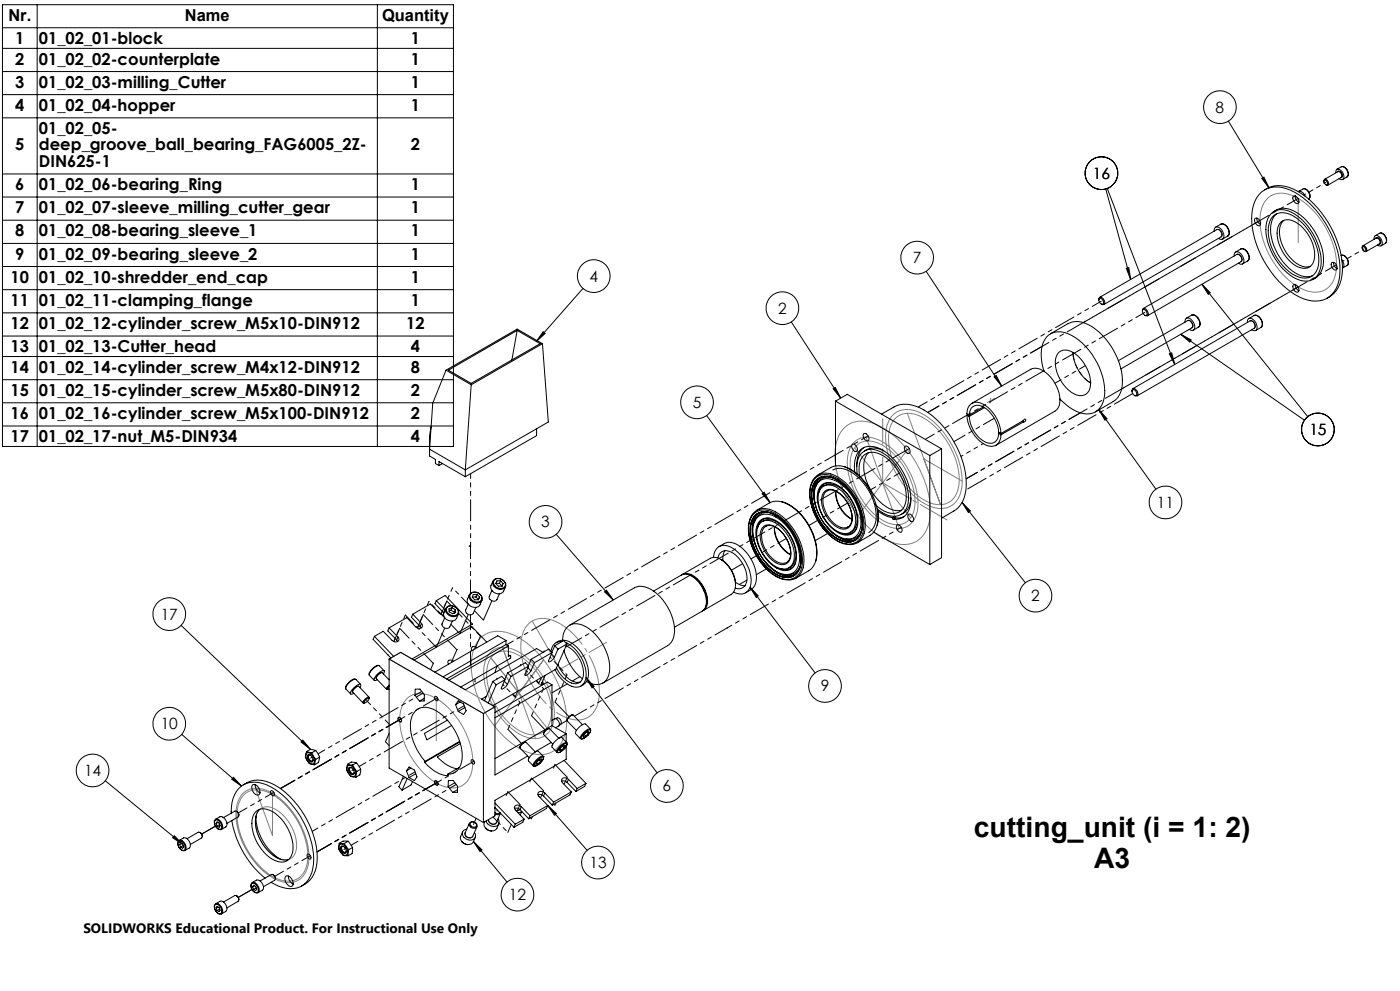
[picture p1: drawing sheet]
<svg xmlns="http://www.w3.org/2000/svg" width="420mm" height="297mm" viewBox="0 0 420 297" stroke-linecap="round" stroke-linejoin="round" font-family="sans-serif">
<g fill="none" stroke="#808080" stroke-width=".3">
<path d="M380.3 59.4a7.3 7.3 0 0 1 8.6-.2 24.9 24.9 0 0 1 12 21.5 6.7 6.7 0 0 1-5.7 6.9 14.3 14.3 0 0 1-10.8-6 24.1 24.1 0 0 1-6.3-17.5l.8-2.7zM389.5 59.5v13.2M297.1 119.4v1.4M298.3 119.4l-2.1 1.2M253.2 128.3a8.5 8.5 0 0 1 9.8-1 30 30 0 0 1 14.4 16.8 19 19 0 0 1 .3 15.3 7.9 7.9 0 0 1-10.5 3 29.1 29.1 0 0 1-14.9-16.8 19.4 19.4 0 0 1-.5-15.4zM256.4 132.4a6.8 6.8 0 0 1 8-.2 22.9 22.9 0 0 1 10.9 20.3 6 6 0 0 1-6 5.9 15.4 15.4 0 0 1-10.6-7.2 20.9 20.9 0 0 1-4.3-15.1l.8-2.1zM256.4 134.2l16.8 21M256.9 133.6a6.1 6.1 0 0 1 7.6-.3 21 21 0 0 1 9.9 18.4 5.6 5.6 0 0 1-8.6 4.8 20.7 20.7 0 0 1-10.6-19.2l.6-2.1zM259.8 131l10 27.4M267.9 124.3a7.3 7.3 0 0 1 9-.1 24.8 24.8 0 0 1 11.7 21.7 6.5 6.5 0 0 1-6 6.5 14.9 14.9 0 0 1-10.9-6.2 23.7 23.7 0 0 1-5.8-17.6l.8-2.6zM268.6 125.4a6.7 6.7 0 0 1 8.2-.3 22.9 22.9 0 0 1 10.9 19.9 6 6 0 0 1-6.4 6.2 16.8 16.8 0 0 1-11-8.2 19.2 19.2 0 0 1-3.3-14.9l.8-1.6zM272.2 134.8l-14.8 19.8"/>
<path d="M272.2 123.9l10 27.3-5-13.7 11.4 6.7M116.7 197.5l3.5-2 28.3 16.3-3.5 2.1zM144.3 191.1a8.7 8.7 0 0 1 9.9-.7 30.8 30.8 0 0 1 14.8 18.8 17 17 0 0 1-.7 13.7 7.9 7.9 0 0 1-10 2.6 28.6 28.6 0 0 1-14.5-15.5 21.4 21.4 0 0 1-1.5-15.9l1-1.8zM147.1 195.5a6.4 6.4 0 0 1 7.9-.5 22.8 22.8 0 0 1 11.2 20.2 5.9 5.9 0 0 1-7.1 6 17.5 17.5 0 0 1-10.5-8.5 18.3 18.3 0 0 1-2.9-14.8zM147.7 196.7a6.2 6.2 0 0 1 7.9-.3 21.1 21.1 0 0 1 9.8 18.1 5.7 5.7 0 0 1-5 5.7 13.1 13.1 0 0 1-9.9-6 19 19 0 0 1-4.2-14.8l.5-1.4zM150.7 194l10 27.4M159.7 186.1l8.3 14.5M163.1 197.8l-14.8 19.8M121.9 209.6a6.7 6.7 0 0 1 8.3-.6 23.6 23.6 0 0 1 11.5 21 6.1 6.1 0 0 1-6.7 6.1 17.2 17.2 0 0 1-11.1-8.5 19.9 19.9 0 0 1-3.5-15.2l.5-1.4zM130.9 209.3v12.7M155.7 207.7l-8.4-10.5 16.8 21M73 237.7a6.9 6.9 0 0 1 8.1-.4 23.6 23.6 0 0 1 11.5 21.1 6.2 6.2 0 0 1-6 6.1 15.2 15.2 0 0 1-10.6-6.7 21.5 21.5 0 0 1-4.9-16.6l.5-1.5z"/>
<path d="M73.1 238.3a6.5 6.5 0 0 1 8.2-.4 22.8 22.8 0 0 1 11 20.3 5.9 5.9 0 0 1-6.7 5.8 17.5 17.5 0 0 1-10.9-8.5 18.6 18.6 0 0 1-3-14.8l.6-1.3zM76.8 236.7l4.9 13.7v-12.7M77.6 242.8a4.1 4.1 0 0 1 5.6 .1 13 13 0 0 1 5.6 12.2 3.5 3.5 0 0 1-5.4 2.1 12.9 12.9 0 0 1-6.6-12.7z"/>
</g>
<g fill="none" stroke="#000" stroke-width=".3">
<path d="M.7 1.4h135.3v132.4h-135.3zM.7 14.5h135.3M.7 8.3h135.3M11.1 1.4v132.4M113.2 1.4v132.4M.7 21.4h135.3M.7 28.4h135.3M.7 35.3h135.3M368.5 36.3l12.2 20M.7 52.1h135.3M.7 59.1h135.3M331.7 56.6l7.5 27.1"/>
<path d="M332.2 56.5l20.2 52.7M378.4 57.6a8.2 8.2 0 0 1 8.8-.6 28.6 28.6 0 0 1 14.8 24.5 8.4 8.4 0 0 1-5.2 8.5 11.4 11.4 0 0 1-9.6-2.6 29.7 29.7 0 0 1-11.7-21.9 10.5 10.5 0 0 1 2.9-7.9zM378.5 53.5l.7-.4 1.5 3.2zM379.4 56.9a8.7 8.7 0 0 1 9.7 .4 29.1 29.1 0 0 1 13.6 23.8 9 9 0 0 1-4.6 8.3M388.1 58.8a1.41 1.41 0 0 1 1.3 .7 1.41 1.41 0 0 1-.1 1.5 1.56 1.56 0 0 1-1.2-2.2zM388.6 58.7l.2 1.1 .9 .8M388.7 58.8h-.2M389.5 57.4a1.61 1.61 0 0 1 2 1.4M389.6 57.4l1.3-.7a2.01 2.01 0 0 1 1.7 3M391.3 56.5a2.2 2.2 0 0 1 1.5 3l-.2 .2M397.2 54.4l.2-.6a1.15 1.15 0 0 1 1 1.7l-.7-.2M397.2 54.1a.74 .74 0 0 1 .9 .4 .74 .74 0 0 1-.2 .9l-.6-.5z"/>
<path d="M397.4 53.8l4-2.4a1.15 1.15 0 0 1 1 1.8l-4 2.3M400.7 51.8v-.1a.85 .85 0 0 1 .5-1 .85 .85 0 0 1 1.1 .4l.6 .9a1.29 1.29 0 0 1-.3 1.8l-.9-.3M401.1 50.7l1.2-.7a1.98 1.98 0 0 1 1.8 3M401.2 51.5a1.1 1.1 0 0 1 1.3 .2 1.1 1.1 0 0 1 .2 1.3l-.5 .2M402.8 49.9a2.2 2.2 0 0 1 1.5 3l-.2 .1M404.1 53l-1.3 .8M.7 66h135.3M.7 73h135.3M.7 79.9h135.3M364.3 69.3a.98 .98 0 0 1 .5-1.2 .98 .98 0 0 1 1.2 .3l.8 1a1.46 1.46 0 0 1-.3 2.4l-1-.4M366.2 67.2a2.37 2.37 0 0 1 2.6 2.9l-.5 .7M366.3 67.2a2.37 2.37 0 0 1 2.4 2.9l-.4 .7"/>
<path d="M366.3 67.2l-1.6 .9M368.3 70.8l-1.6 .9M368.3 70.8h.1M370.3 76.7a.98 .98 0 0 1 .5-1.2 .98 .98 0 0 1 1.2 .4l.8 .9a1.44 1.44 0 0 1-.4 2.4l-.9-.3M372.2 74.6a2.4 2.4 0 0 1 2.6 2.9l-.5 .7M372.2 74.6a2.38 2.38 0 0 1 2.5 2.9l-.4 .7M372.2 74.6l-1.5 .9M374.3 78.2l-1.6 .9M376.6 65.4a1.41 1.41 0 0 1 1.3 .7 1.41 1.41 0 0 1-.1 1.6 1.56 1.56 0 0 1-1.2-2.3zM377.1 65.4l.2 1 .9 .8M381.3 64.1a5.4 5.4 0 0 1 7 0 17.7 17.7 0 0 1 7.9 15.9 4.6 4.6 0 0 1-6.9 3.7 17.6 17.6 0 0 1-9.5-16.1 5.8 5.8 0 0 1 1.5-3.5zM382 64.8a5.3 5.3 0 0 1 6.8 .4 16.4 16.4 0 0 1 6.7 14.3 4.3 4.3 0 0 1-6.7 3.2 16.2 16.2 0 0 1-8.3-14.6 5.4 5.4 0 0 1 1.5-3.3z"/>
<path d="M382.2 63.4a5.7 5.7 0 0 1 6.8 .3 17.7 17.7 0 0 1 7.9 15.9 5.2 5.2 0 0 1-3 4.1M383 64.1a6.9 6.9 0 0 0-1.6 7 15.8 15.8 0 0 0 9.1 11.6 4.9 4.9 0 0 0 3.3-.1M384.1 66.7a3.7 3.7 0 0 1 5.1 .2 11.5 11.5 0 0 1 5 11.3 3.2 3.2 0 0 1-5 1.7 11.9 11.9 0 0 1-5.8-11.8zM385.1 66a6.1 6.1 0 0 0-.7 6.6 10.8 10.8 0 0 0 7.1 7.4l1.6-.2M389.7 60.5l-.1 .1M399.6 78.7a1.41 1.41 0 0 1 1.3 .7 1.41 1.41 0 0 1-.1 1.5 1.56 1.56 0 0 1-1.2-2.2zM400.1 78.6l.2 1.1 .8 .8M400.2 78.7h-.1M402.3 76.5h.1M402.3 76.5a2.01 2.01 0 0 1 1.8 3.1M402.6 77.9l.3 .6a1.35 1.35 0 0 1-.2 1.9M402.8 76.4a2.2 2.2 0 0 1 1.5 3l-.2 .1"/>
<path d="M404.1 79.6l-1.3 .7M408.7 74.3v-.5a1 1 0 0 1 1.2 .4 1 1 0 0 1 0 1.2l-.7-.2M408.8 73.9a.78 .78 0 0 1 .8 .5 .78 .78 0 0 1-.2 .9l-.6-.5zM408.9 73.7l4-2.4a1.15 1.15 0 0 1 1 1.8l-4 2.3M412.2 71.7v-.1a.85 .85 0 0 1 .5-1 .85 .85 0 0 1 1.1 .4 2.09 2.09 0 0 1 .6 2.6l-.3 .2-.9-.4M412.6 70.6l1.2-.7a2.01 2.01 0 0 1 1.8 3.1l-1.3 .7M412.7 71.4a.9 .9 0 0 1 1 0 .9 .9 0 0 1 .5 .8v.7l-.5 .3M414.3 69.8a2.08 2.08 0 0 1 1.3 3.1M.7 86.8h135.3M.7 93.8h135.3M155.2 99l-1.6 8.9M162.9 99.4l.6 .5-2.6 2.4z"/>
<path d="M174.9 86.4l-14 15.9M237.4 96.5l14.8 22.8M277.8 81.3l22.7 34.4M329.6 89.9a.64 .64 0 0 1 .6-.9l.7 .4a1.05 1.05 0 0 1 .6 1 1.05 1.05 0 0 1-.6 .9l-.5-.2M329.8 89.4a1.15 1.15 0 0 1 1.1 1.8 1.15 1.15 0 0 1-1.1-1.8zM329.9 89.1l35.2-20.3a1.46 1.46 0 0 1 1.3 2.2l-35.2 20.3M337.9 80.4l.7-.2 .6 3.5zM342.7 93.2a.63 .63 0 0 1 .6-.8l.6 .4a1.02 1.02 0 0 1 .6 .9 1.02 1.02 0 0 1-.6 1l-.5-.2M342.9 92.8a1.05 1.05 0 0 1 1 .6 1.05 1.05 0 0 1-.2 1.2l-.6-.3-.3-.7zM343 92.5l28.1-16.3a1.46 1.46 0 0 1 1.2 2.2l-28.1 16.2M355.5 96.6a1 1 0 0 1 .5-1.3 1 1 0 0 1 1.3 .4l.7 .9a1.49 1.49 0 0 1-.3 2.5l-.9-.4M357.5 94.5a2.41 2.41 0 0 1 2.5 2.9l-.5 .6"/>
<path d="M357.5 94.5a2.38 2.38 0 0 1 2.5 2.8l-.4 .7M357.5 94.5l-1.6 .9M359.6 98l-1.6 1M359.6 98l-.1 .1M360.6 85.2l31.7 39.7M360.6 85.2l2.5 2.5-.6 .5zM374.2 96.7a.98 .98 0 0 1 .5-1.3 .98 .98 0 0 1 1.3 .4 2.53 2.53 0 0 1 .8 3.2l-.8 .1-.5-.3M376.2 94.6a2.37 2.37 0 0 1 2.5 2.9l-.4 .6M376.2 94.6a2.34 2.34 0 0 1 2.5 2.8l-.4 .7M376.2 94.6l-1.5 .9M378.3 98.1l-1.6 1M388.1 85.3a1.41 1.41 0 0 1 1.3 .7 1.41 1.41 0 0 1-.1 1.6 1.54 1.54 0 0 1-1.2-2.3z"/>
<path d="M388.6 85.3l.2 1 .9 .8M401.2 80.4l-.2 .1M.7 100.7h135.3M.7 106.9h135.3M.7 113.8h135.3M133.8 110.9l7.6 4.4M133.8 110.9l-4 9.9-.9 13.8 10.7 6.2M134.5 110.9l20.7-11.9 6.8 4-20.6 11.9zM141.4 115.3l-1.8 25.5M162.7 103l-21.3 12.3M162.7 103l1.8 23.5-24.9 14.3M162.7 103l-7.5-4.4-21.4 12.3"/>
<path d="M249.9 116.5l.7-.4 1.6 3.2zM298.2 113l.7-.5 1.6 3.2zM313.2 111.2a11.6 11.6 0 0 1 .3-9.5 5.3 5.3 0 0 1 6.8-1.7 20.4 20.4 0 0 1 11.1 18.2 5.5 5.5 0 0 1-5.4 5.9 12.6 12.6 0 0 1-8-4.5M315.1 100l5.3-3a7 7 0 0 1 7.4 1 20.9 20.9 0 0 1 8.9 17.2 6.3 6.3 0 0 1-2.8 5.2l-5.3 3M317.7 105.5a3.9 3.9 0 0 1 5.1 .7 11.2 11.2 0 0 1 4.2 10.2 3 3 0 0 1-4.8 1.6 11.2 11.2 0 0 1-5.5-10.5l.6-1.4zM321.9 105.6a11.7 11.7 0 0 0 5.3 9.2M335.5 108.1l20.8-12a1.46 1.46 0 0 1 1.3 2.1l-21.3 12.4M339.6 117.3a.64 .64 0 0 1 .5-.9l.4 .2a1.5 1.5 0 0 1 .6 2l-.8-.1M339.7 117a.99 .99 0 0 1 1.2 .3 .99 .99 0 0 1-.1 1.2l-.8-.2-.3-.7zM339.9 116.5l35.1-20.3a1.46 1.46 0 0 1 1.3 2.2l-35.2 20.2M350.8 106l.7-.2 .9 3.4zM354.2 100.2l37.1 25.7"/>
<path d="M354.2 100.2l3.2 1.7-.5 .6zM.7 120.7h135.3M.7 127.7h135.3M129.3 127.8l-.4 2.8v6.1l1.7 1v1.2l1.1 .6M131.7 139.5v-1.2l7.9 4.6M132.8 138.9l-1.1 .6M161 128.5v2.1l-21.4 12.3M212 124.5l19 26.1M250.6 120.2v19.4M250.6 120.2l28.3 16.3M250.6 120.2l3.6-2 28.3 16.3M253.2 139.8a15.4 15.4 0 0 1 8.3 7.8"/>
<path d="M255.8 133.1a1.46 1.46 0 0 1 1.2 2.2 1.46 1.46 0 0 1-1.2-2.2zM259.2 134.1a6.3 6.3 0 0 0-2.2 5.7M259.2 129.9a1.46 1.46 0 0 1 1.3 2.2 1.46 1.46 0 0 1-1.3-2.2zM260.5 135.7a6.9 6.9 0 0 0-1.1 6.7 15 15 0 0 0 8.2 10.3l1.8 .4 1.1-.2M264.5 124.1a11.8 11.8 0 0 1 6.6-3 14.1 14.1 0 0 1 9.8 4.6 27.4 27.4 0 0 1 8.9 21 8.1 8.1 0 0 1-3.6 6.4l-3.7 2.2M265.1 135.1a5.3 5.3 0 0 0-5.8 .1M271.5 133.7a1.46 1.46 0 0 1 1.3 2.2 1.46 1.46 0 0 1-1.3-2.2zM278.9 136.5v32.7M282.5 134.5l-3.6 2M282.5 134.5v32.6l-3.6 2.1M290.1 124.4a11 11 0 0 0 6.3 9.2 2.95 2.95 0 0 0 3.9-3.3M290.1 124.4l.7 .4"/>
<path d="M290.4 124.2l-.3 .2M290.8 124.4l-.7-.4a3 3 0 0 1 1.3-3 3 3 0 0 1 3.3 0 11 11 0 0 1 5.6 8.9M290.8 124.4a2.67 2.67 0 0 1 1.3-2.7 2.67 2.67 0 0 1 3.1 .4 9.8 9.8 0 0 1 4.4 7.4l.7 .4M290.8 124.8a9 9 0 0 0 5.9 8 2.49 2.49 0 0 0 2.9-2.9M291.5 120.9l17.7-10.2a5.3 5.3 0 0 1 6 2.3 9 9 0 0 1 2.2 9.3l-.9 .9-17.7 10.3M295 122l-4.2 2.4M295.3 122.2l-4.5 2.6M299.6 129.9l.7 .4M299.9 129.7l-.3 .2M306.7 126.2l.4 .2M307.1 126.4a.44 .44 0 0 0 .5-.2 .44 .44 0 0 0-.2-.6l-7.1 4.3M307.1 126.4l-6.8 3.9"/>
<path d="M329.7 122.8l17.1 23.8M329.7 122.8l2.4 2.7-.6 .4zM139.6 140.8v2.1M224.8 156.2a16.8 16.8 0 0 0 4.3 13.5 11.8 11.8 0 0 0 5.8 3.9M224.9 156.1a4.5 4.5 0 0 1 6.8-3.2 17.6 17.6 0 0 1 9.4 16.2 4.6 4.6 0 0 1-6 4.5M225.8 154.3a4.8 4.8 0 0 1 6.7-.5 17.3 17.3 0 0 1 8.2 15.6 4.6 4.6 0 0 1-6.4 4 16.7 16.7 0 0 1-9.6-16.3l.4-1.5zM226.6 154.4a5.4 5.4 0 0 1 6.9 .5 16.3 16.3 0 0 1 6.7 14.4 4.2 4.2 0 0 1-5.9 3.5 16 16 0 0 1-9.2-15.1 5.8 5.8 0 0 1 1.5-3.3zM226.6 154.4a5.5 5.5 0 0 1 6.9 .5 16.5 16.5 0 0 1 6.7 14.4 4.4 4.4 0 0 1-6.8 3.1 16.4 16.4 0 0 1-8.3-14.7 5.5 5.5 0 0 1 1.5-3.3zM226.7 154.4a5.3 5.3 0 0 1 6.8 .6 16.4 16.4 0 0 1 6.6 14.3 4.3 4.3 0 0 1-6.7 3 16.2 16.2 0 0 1-8.2-14.6 5 5 0 0 1 1.5-3.3zM227 153l3.8-2.3a7.1 7.1 0 0 1 7.7 1.9 17.9 17.9 0 0 1 6.4 14.3l-.2 1.4a5 5 0 0 1-2.1 2.8l-3.8 2.2M227.1 155.1a4.9 4.9 0 0 1 6.5 .4 15.3 15.3 0 0 1 6.2 12.8 4 4 0 0 1-6.3 3.3 14.9 14.9 0 0 1-7.5-14.1l.6-1.7zM227.6 153.8a6.6 6.6 0 0 0-1.8 7 16.1 16.1 0 0 0 9 11.6 4.7 4.7 0 0 0 3.5 0"/>
<path d="M228.1 155.9a4.4 4.4 0 0 1 5.5 .7 12.6 12.6 0 0 1 5.2 11.8 3.3 3.3 0 0 1-4.9 2.3 12.6 12.6 0 0 1-6.9-12.8l.6-1.4zM228.1 156.7a4 4 0 0 1 5.3 .5 12.1 12.1 0 0 1 4.8 10.6 3.3 3.3 0 0 1-5.4 2.1 12 12 0 0 1-5.7-11.2l.6-1.4zM228.3 153.6a4.1 4.1 0 0 0-2.5 3.6 12 12 0 0 0 1 6.6M228.6 148l.6-.5 1.8 3.1zM228.7 156.3a4.2 4.2 0 0 1 5.1 .6 12.2 12.2 0 0 1 4.8 10.6 3.3 3.3 0 0 1-2 2.7M228.7 158.1a3.3 3.3 0 0 1 4.7 .3 10.4 10.4 0 0 1 3.8 8.4 2.72 2.72 0 0 1-1.6 2.3 2.72 2.72 0 0 1-2.8-.4 9.4 9.4 0 0 1-4.5-9.8zM230.6 153.6a3.8 3.8 0 0 0-4.3 2.9M230.8 155.3a3.2 3.2 0 0 0-3.6 3M232.3 157.9a9.5 9.5 0 0 0 4.9 8.4M232.4 157.9a9.8 9.8 0 0 0 4.8 8.3M234.6 150.4a16.3 16.3 0 0 1 9.3 9.4 13.6 13.6 0 0 1 .8 8.4M243.2 145.4a15.9 15.9 0 0 0 3.1 12.2 14.2 14.2 0 0 0 6.9 5.4"/>
<path d="M243.3 145.3a4.7 4.7 0 0 1 7.3-2.7 17.6 17.6 0 0 1 8.8 16.5 4.5 4.5 0 0 1-6.1 3.9M244.2 143.8a5.3 5.3 0 0 1 7.3-.2 17.4 17.4 0 0 1 7.6 14.9 4.5 4.5 0 0 1-6.1 4.3 16 16 0 0 1-9.3-10.6 9.3 9.3 0 0 1 .5-8.4zM244.7 144.1a4.8 4.8 0 0 1 6.5-.2 16.1 16.1 0 0 1 7.4 15.1 4.4 4.4 0 0 1-7.1 2.6 16.3 16.3 0 0 1-7.9-14.9zM244.7 144.2a4.8 4.8 0 0 1 6.5-.3 15.9 15.9 0 0 1 7.3 15.1 4.1 4.1 0 0 1-6.1 3 15.9 15.9 0 0 1-8.7-15.2zM245 143.7a4.8 4.8 0 0 1 6 .1 16.3 16.3 0 0 1 7.6 15 4.4 4.4 0 0 1-6.9 3 16.3 16.3 0 0 1-8.2-14.8 5.1 5.1 0 0 1 1.5-3.3zM245.4 142.3l3.8-2.2a6.6 6.6 0 0 1 7.2 1.5 17.8 17.8 0 0 1 6.8 15.2l-.1 .6a5.3 5.3 0 0 1-2.1 3.1l-3.9 2.2M245.7 144.3a4.5 4.5 0 0 1 5.8 .2 15 15 0 0 1 6.7 13.6 3.9 3.9 0 0 1-5.7 3.1 14.4 14.4 0 0 1-8-14.7l.3-.9zM246 143.2a6.1 6.1 0 0 0-1.8 6.3 16.4 16.4 0 0 0 8.5 12.1 5.1 5.1 0 0 0 4 .1M246.3 145.6a3.9 3.9 0 0 1 5.3 0 13.1 13.1 0 0 1 5.7 11.7 3.5 3.5 0 0 1-5.5 2.6 12.9 12.9 0 0 1-6.5-12.2l.2-.8zM246.6 146a4 4 0 0 1 5.2 .6 11.9 11.9 0 0 1 4.8 10.6 3.1 3.1 0 0 1-4.6 2.4 11.7 11.7 0 0 1-6.5-11.5zM246.6 143a4.2 4.2 0 0 0-2.4 3.8l-.1 1.6 .7 3.4M247.1 145.7a4.5 4.5 0 0 1 5.6 1 12.4 12.4 0 0 1 4.4 9.8 3.4 3.4 0 0 1-2 3.1"/>
<path d="M247.1 147.6a3.1 3.1 0 0 1 4.6 .1 10.4 10.4 0 0 1 4 8.3 2.69 2.69 0 0 1-1.6 2.4 2.69 2.69 0 0 1-2.8-.3 9.4 9.4 0 0 1-4.6-9.8zM247.5 147.6a2.69 2.69 0 0 1 4 .1 9 9 0 0 1 3.8 9.1 2.39 2.39 0 0 1-3.7 1 9.2 9.2 0 0 1-4.6-8.9zM248 157.8a10.8 10.8 0 0 0 6.7 4.2l1.3-.1 1-.4M249 143a3.8 3.8 0 0 0-4.3 2.8M249.2 144.7a3.3 3.3 0 0 0-3.6 2.9M249.8 140.9a6.5 6.5 0 0 1 7.3 1.8 16 16 0 0 1 5.6 13.7 4.8 4.8 0 0 1-2.1 3.2M250.7 147.2a9.6 9.6 0 0 0 4.9 8.5M250.8 147.2a9.6 9.6 0 0 0 4.8 8.4M256.4 141.5a6.9 6.9 0 0 1 2.3-7.1 6.8 6.8 0 0 1 7.6 1.6 18.2 18.2 0 0 1 6.8 15.5 4.5 4.5 0 0 1-5.1 4.1M257 158.2a3.3 3.3 0 0 1-4.3 1.6M257.2 142.1a6.7 6.7 0 0 1 1.8-6.7 5.3 5.3 0 0 1 6.3 .6 16.9 16.9 0 0 1 7.2 14.6 4.4 4.4 0 0 1-6.7 3.6l-2.6-1.6M257.9 142.8a6.2 6.2 0 0 1 1.8-6.7 6.1 6.1 0 0 1 7 1.8 14.3 14.3 0 0 1 4.9 13.2 4 4 0 0 1-6.3 2.1l-3-2.2"/>
<path d="M258.4 159.2a3.9 3.9 0 0 1-4.6 2.3M262.1 159.5l16.8 9.7M263.2 152.4l.3 2.5-.3 2.4M263.3 153.1l2.2 1.4 2.2 .6M267.7 155.3l.3 .3M267.7 155.1v.2M268.4 154.9l.3 .3M268.4 154.9l-.7 .2M268.4 154.9l-.7 .4M268.7 155.2l-.7 .4M269.1 157.3a1.46 1.46 0 0 1 1.3 2.2 1.46 1.46 0 0 1-1.3-2.2zM271.1 154.9l-1.5 .4-.9-.1"/>
<path d="M272.4 154.3l.2-.2a1.46 1.46 0 0 1 1.2 2.2 1.54 1.54 0 0 1-1.4-2zM273.3 149.2a5.2 5.2 0 0 1-3 5M288.6 150.6l19 24.1M288.6 150.6l2.5 2.5-.6 .5zM140.8 178.3l-.6 1.3a2.14 2.14 0 0 0 1.3 2.2 2.14 2.14 0 0 0 2.5-.5l.6-1.4M140.9 178.1a2.18 2.18 0 0 1 2.5-.4 2.18 2.18 0 0 1 1.2 2.2 2.1 2.1 0 0 1-2.6 .6 2.1 2.1 0 0 1-1.1-2.4zM141.2 178a1.91 1.91 0 0 1 2.3-.3 1.91 1.91 0 0 1 .8 2.2 2.01 2.01 0 0 1-2.1 .3 2.01 2.01 0 0 1-1.2-1.8zM141.7 179l.7 .8 1.1-.1M142.8 178.9h-1.1M142.8 178.9l.7 .8M143.1 178.1l.8 .8-.4 .8M143.1 178.1h-1.1l-.3 .9"/>
<path d="M143.1 178.1l-.3 .8M143.5 179.7h.1M147.6 176.9l-.8 1.8a1.3 1.3 0 0 0 .8 1.4 1.3 1.3 0 0 0 1.5-.4l.7-1.7M147.9 174.2l-.6 1.3a2.17 2.17 0 0 0 1.3 2.3 2.17 2.17 0 0 0 2.5-.6l.6-1.4M148.3 173.9a1.92 1.92 0 0 1 2.3-.2 1.92 1.92 0 0 1 .8 2.2 1.91 1.91 0 0 1-2.3 .2 1.91 1.91 0 0 1-.8-2.2zM148.3 173.6a2.3 2.3 0 0 1 3.4 2.2 2.1 2.1 0 0 1-2.6 .6 2.1 2.1 0 0 1-1.1-2.4zM148.8 174.8h1M149.8 174.8l.8 .8M150.2 174.1h-1.1l-.4 .8 .8 .8 1.1-.1M150.2 174.1l.7 .8M150.2 174.1l-.4 .7M150.6 175.6h.1"/>
<path d="M150.9 174.9l-.3 .7M166.9 160.1l17.1 19.7M181.4 177.4l.5-.5 2.1 2.9zM196.1 177.2l8.3-4.8a3.4 3.4 0 0 1 3.7 .7 9.3 9.3 0 0 1 3.7 8.5l-.3 .6-.9 1-8.3 4.8M204.5 172.3a3.7 3.7 0 0 1 4.7 1.2 8.4 8.4 0 0 1 2.7 8.5l-1.1 1.1M204.7 172.2l8.4-4.9a3.6 3.6 0 0 1 4.1 1 8.9 8.9 0 0 1 3.2 8.6l-1 1.2-8.4 4.9M205.9 172.1a7.6 7.6 0 0 1 5.8 5.8 5.2 5.2 0 0 1-.1 4.1M214 167a3.3 3.3 0 0 1 1.7-3.2 3.3 3.3 0 0 1 3.6 .2 12.2 12.2 0 0 1 6 10.9 3.3 3.3 0 0 1-5.2 2.6M215.4 167.2a2.49 2.49 0 0 1 3.9-1.8 9.3 9.3 0 0 1 4.7 8.9 2.44 2.44 0 0 1-3.4 1.9M215.7 163.8a4.8 4.8 0 0 1 6.8 .4 11.6 11.6 0 0 1 4.2 10.6l-.3 .8a5.2 5.2 0 0 1-2.7 2.1M216.2 167.6a9 9 0 0 1 4.5 7.7M217.5 165.1l-.6 1.6v1.4"/>
<path d="M220.6 174.5a4.5 4.5 0 0 0 2.9 1M225 176l2.5 2.6-.6 .5zM225 176l19.5 25.7M229.8 168.6a11 11 0 0 0 6.4 4h1.3l1.1-.5M236.3 168.3a5.4 5.4 0 0 0 .1-6 8 8 0 0 0-5.6-4.9 2.46 2.46 0 0 0-2.3 2.9 8.9 8.9 0 0 0 6.1 8.5h.7l1-.5M238.6 168.8a3.2 3.2 0 0 1-4.4 1.6M240 169.9a3.9 3.9 0 0 1-4.6 2.3M54.3 187.4l38.8 37.2M112.3 190.7l2.7-1.5 2.6 2.7a1.08 1.08 0 0 0 1.3 .5 1.08 1.08 0 0 0 .7-1.1l-.2-.4M112.3 190.7l5.8 6M112.3 190.7l-.4 .9 5.4 5.6M113.8 199.5a1.82 1.82 0 0 0-2.1 .9 1.71 1.71 0 0 0-.9 2"/>
<path d="M113.8 199.5a3.6 3.6 0 0 0-3 2.9l1.5 1.5M113.8 199.5l1.5 1.5M116.7 188.2l-.4 .9 2.7 2.7M116.7 188.2l2.7 2.7M116.7 197.5l28.3 16.4M116.7 197.5v32.7l28.3 16.3M119 191.8l.3 .5M119.4 190.9l-.4 .9M123.8 184.1l5.3-3.1 2.7 2.8 1.3 .5M123.8 184.1l2.6 2.7M123.8 184.1l-.4 .9 2.6 2.7M126 187.7l.3 .5"/>
<path d="M126.4 186.8a.95 .95 0 0 1 0 1.4 .95 .95 0 0 1-1.3-.1l-3-3-5.4 3.1M126.4 186.8l-.4 .9M130.9 180l2.6 2.7M130.9 180l2.7-1.5 8.1 8.5-18.1 10.5M130.9 180l-.4 .9 2.6 2.8M133.1 183.7h.1M133.4 185.1l-.8 1.8a1.29 1.29 0 0 0 .8 1.3 1.29 1.29 0 0 0 1.5-.3l.8-1.8M133.5 182.7l.1 .1M133.5 182.7l-.4 1M133.7 182.3l-.6 2M133.9 182.1a2.17 2.17 0 0 1 2.5-.3 2.17 2.17 0 0 1 1.1 2.3 2.18 2.18 0 0 1-2.5 .5 2.18 2.18 0 0 1-1.3-2.1zM134.2 182a2.05 2.05 0 0 1 2.1-.2 2.05 2.05 0 0 1 1.1 1.9 1.94 1.94 0 0 1-2.2 .6 1.94 1.94 0 0 1-1.3-1.9z"/>
<path d="M135.3 182.9l1 .5M135.3 182.9l-.5 .2M135.6 182.1l-.9 .4 .1 .9 1 .5 .9-.3-.1-.9M135.6 182.1l1 .6M135.6 182.1l-.3 .8M136.1 198.2l-.4-.2a.79 .79 0 0 0-1.1-.1 .79 .79 0 0 0 0 1.1M136.3 183.4v.4M136.6 182.7l-.3 .7M137.5 184a2.48 2.48 0 0 1-1.9 2.1 2.36 2.36 0 0 1-2.5-1.8M140.5 181l-.8 1.8a1.29 1.29 0 0 0 .8 1.3 1.29 1.29 0 0 0 1.5-.3l.8-1.8M143.1 194.1a.87 .87 0 0 0-1.2-.4 .87 .87 0 0 0-.3 1.3M146 192.4l-4.4-4.6-17.4 10"/>
<path d="M149.2 199.6l-.6 1.9M151.8 193.2l-17.8 10.3M151.8 191.9l-18.9 10.9M151.8 191.9v1.3M151.8 191.9l-2.5-1.4-18.8 10.9M151.8 193.2l.7 .4M152.5 196.4l.5 .1M152.5 193.6l-17.8 10.3M152.5 193.6v3.1l.5-.2M153 196.5l.2 .1-.2 .7-14.8 8.6M158.6 199.6l-1.1 2.5 .1 .4 .8-.4 .9-1.1M158.6 199.6l-1-1-5.3 3.1"/>
<path d="M158.6 199.6l-5.3 3.1M159.3 197.6l1 1M159.3 197.6l-.8 2M160.3 198.6l-1 2.4M162.9 195.5l-1.9-1.1-21.4 12.3-19.4-11.2-3.5 2M165.5 196l.8 1M165.6 195.6l-1 2.4v.4l.9-.4 .8-1M165.6 195.6l-1-1.1-5.3 3.1M165.6 195.6l-5.3 3M166.4 193.5l1 1.1M166.4 193.5l-.8 2M166.8 192.6a4.1 4.1 0 0 1 5.5 .7 10.9 10.9 0 0 1 4 10.2l-.7 1.2-1.3 .9"/>
<path d="M167.4 199.1a8.8 8.8 0 0 0 5.5 5.4l1.2-.1M167.4 194.6l-1.1 2.4M168.6 192.3a2.91 2.91 0 0 0-3.3 2.9M168.8 191.8a4.2 4.2 0 0 1 1.6-4.1 4.2 4.2 0 0 1 4.4-.3 15 15 0 0 1 8 13.9 4.1 4.1 0 0 1-6.4 3.2l-.4-.2M169.2 195a16.6 16.6 0 0 0 5.5 8.4M169.6 192.5a10.8 10.8 0 0 1 6 11.4 3.1 3.1 0 0 1-4.9 1.4l-2.3-1.9-1.9-2.7M169.8 193.6a9.1 9.1 0 0 1 5 9.8 2.61 2.61 0 0 1-4.2 1l-2.1-1.9-1.6-2.4M170.1 193l-2.7 1.6M170.1 193l-3.3 7.6-19 10.9M170.1 193l-1-1-2.7 1.5M170.9 187.4l19.4-11.2a6.1 6.1 0 0 1 6.8 1.7 15.1 15.1 0 0 1 5.2 12.2 4.6 4.6 0 0 1-2 3.4l-19.4 11.2M103.8 206.5l1.4 1.5"/>
<path d="M106.8 203.6a2.91 2.91 0 0 0-3 2.1v.7M106.8 203.6a3.5 3.5 0 0 0-3 2.9M106.8 203.6l1.4 1.5M107.9 206.1l.3-.6-.1-.4a3.9 3.9 0 0 0-2.9 2.9h.5l.5-.2M109.6 209.8l1.1-.5a1.46 1.46 0 0 1-1.5 1.3zM110.7 208.9l-3.1-3.2a2.15 2.15 0 0 0-1.8 1.7l3.1 3.3M110.7 209.4v-.5a2.12 2.12 0 0 0-1.8 1.8h.5M115 202l.2-1a3.6 3.6 0 0 0-2.9 2.9l.9-.2M116.7 205.7l-.4 .8h.4M116.7 205.3l-.8 1.2 .5 .1M116.7 203.8l-2-2.2a2.11 2.11 0 0 0-1.8 1.7l3.1 3.3M119.6 215a.78 .78 0 0 1 .7 .5 .78 .78 0 0 1-.2 .9l-.5-.5-.2-.5z"/>
<path d="M124.5 208.4l.1-1.9h1.4l1.3 1.8-.1 1.8h-1.4M124.5 208.4l1.3 1.7M126.5 207.2l-2 1.2M127.3 209.3l-1.5 .8M130.5 208.7a.77 .77 0 0 1 .8 .5 .77 .77 0 0 1-.2 .8l-.7-.7zM134.2 215.8l-6.9 4 .8 1.9 7.4-4.3M136.7 211.2l.8-1.2 1.6 1 .7 2-.7 1.1-1.6-.9M136.7 211.2l.8 2M138 210.4l-1.3 .8M139.5 212.1l-2 1.1M145 213.9v32.6M145.9 208.7l-1.4 .8 4 2.3"/>
<path d="M147.8 204.2l1 1M147.8 204.2l-2.5 5.8M148.5 211.8v20.5l9.8-5.7M148.5 211.8l-3.5 2.1M148.8 205.2l-2.3 5.5M151.3 204.2l.9 .9M151.5 203.7l-1.1 2.4 .1 .4 .8-.4 .9-1M151.5 203.7l-2.7 1.5M151.5 203.7l-1-1-2.7 1.5M152.3 201.7l1 1M152.3 201.7l-.9 2M153.3 202.7l-1.1 2.4"/>
<path d="M158.4 200.1l.9 .9M162.6 204.6l.2 .4M162.6 204.5l.3 .5M162.8 205h.1M162.9 205l-.1 .2M163.5 202.4l-1.2 2.9 .5-.3M164.7 218.4a1.75 1.75 0 0 0-1.6 1.6M165.6 215.9l.7-.5a1.43 1.43 0 0 1 1.3 2.2l-.9 .5M165.6 205.2l-1.4-.8-15.7 9.1M165.6 205.2l-17.1 9.9M165.6 205.2v12.3M165.6 217.5l-17.1 9.9"/>
<path d="M165.6 217.5l4.3 2.4M166.4 215.4l.8-.2a1.31 1.31 0 0 1 1.1 1.8l-.7 .6M169.9 219.9l-2.3 1.4-2.7-2.9a2.11 2.11 0 0 0-1.8 1.7l2.7 2.9M169.9 219.9v2.5M171.8 214.3a1.84 1.84 0 0 0-1.7 1.6M173.7 218l1.7-1.1 .3 .1 1.4 1.5a3.6 3.6 0 0 0-3 2.9l-1.5-1.8zM174.7 217.2l-2.7-2.9a2.26 2.26 0 0 0-1.9 1.7l2.8 2.9M175.1 219.9l.9-.8a.95 .95 0 0 1 1.2-.2 3.8 3.8 0 0 1-2.7 2.5l-.1-.4zM175.8 203.1l21.3 28.5M175.8 203.1l2.4 2.6-.6 .5zM176.1 219.4l.4 .4M176.5 219.8l-.8 .8"/>
<path d="M176.5 219.8v-.6l-.7 .4-.8 .8v.5l.7-.3M177.1 218.5v.8l-.7 1M31.6 234l23.2 19M54.5 220.1l18 15.5M70 233l2.5 2.6-3-2.1zM73 235.2a8 8 0 0 1 9.2-.1 26.7 26.7 0 0 1 12.9 23.2 7.9 7.9 0 0 1-4.6 7.2M75.7 235.4a1.37 1.37 0 0 1 2.1 1 1.37 1.37 0 0 1-.4 1.9 2.28 2.28 0 0 1-1.7-2.9zM76.6 235.2l.2 1.2 1.2 1.2M81.3 237a.99 .99 0 0 1 .9 1.5 .99 .99 0 0 1-.9-1.5zM90.8 221.8l2.3 2.8-2.8-2.2zM91.9 225.8a1.48 1.48 0 0 1 2.2 1.1 1.22 1.22 0 0 1-.5 2.1 2.48 2.48 0 0 1-1.7-3.2zM92 225.2a2.58 2.58 0 0 0 1.3 3.8l1.1 .2"/>
<path d="M92 225.2l1.6 .4M92.3 226.3a1.44 1.44 0 0 1 1.5 2 1.44 1.44 0 0 1-1.5-2zM93.1 224.6l1.6 .3M93.1 226.3h-.3a1.05 1.05 0 0 0-.1 1.2 1.05 1.05 0 0 0 1.1 .5l.1-.3M93.1 224.6l-1.1 .6M93.6 225.6l1.1 2M94.7 227.6l-.3 1.6M94.7 224.9l1.2 2M94.7 224.9l-1.1 .7M95.9 226.9l-.4 1.6-1.1 .7M95.9 226.9l-1.2 .7M104.2 229.1l-.2 1.7 1.1 1.7 1.7 .4"/>
<path d="M104.2 229.1l1.6 .2M104.4 229.5a2.14 2.14 0 0 1 2.2 2.8 1.19 1.19 0 0 1-1.2 .4 1.19 1.19 0 0 1-.8-.9 1.9 1.9 0 0 1-.2-2.3zM104.7 230a1.48 1.48 0 0 1 1.4 2.1 1.48 1.48 0 0 1-1.4-2.1zM105.5 230.1l-.3-.1a1.07 1.07 0 0 0-.2 1.3 1.07 1.07 0 0 0 1.1 .5l.2-.3M105.8 229.3l1.2 1.9M106.9 228.6l1.3 1.9M106.9 228.6a2.71 2.71 0 0 0-2.7 .5M106.9 228.6l-1.1 .7M107 231.2l-.2 1.7M108.2 230.5l-.3 1.7-1.1 .7M108.2 230.5l-1.2 .7M121 232.7l-1.3 3.1 .9 1"/>
<path d="M121.9 231l.8-1.1 1.6 .9 .8 2-.8 1.2-1.6-1M121.9 231l.8 2M122.2 233.3l-1.6 3.5M123.3 230.2l-1.4 .8M123.8 234.2l-.5 1.1-2.7 1.5M124.7 231.9l-2 1.1M127.4 228.5a10.7 10.7 0 0 0 7 4l-.2-.4M127.5 228.2a15.5 15.5 0 0 1-4.1-13 4.3 4.3 0 0 1 6.5-2.7 16.7 16.7 0 0 1 8.7 14.9 4.4 4.4 0 0 1-4.4 4.7M127.5 228.2l-.1 .3M130.4 234.1a.7 .7 0 0 1 .9 .3 .7 .7 0 0 1-.2 .9l-.4-.2zM134.4 235.8l.1-1.8 1.4-.1 1.4 1.8-.1 1.8h-1.4M134.4 235.8l1.4 1.7"/>
<path d="M136.5 234.6l-2.1 1.2M137.2 236.7l-1.4 .8M137.7 230l-3.5 2.1M137.7 230h.1M137.9 222.2l-10.4 6M137.9 230h-.2M138 222.4l-10.6 6.1M138.1 222.8l-6.9 4a11 11 0 0 0 5.9 3.6M141.5 227.7a.79 .79 0 0 1 .7 .4 .79 .79 0 0 1-.1 .9l-.6-.4zM157.7 222.4a1.91 1.91 0 0 0-1.7 1.7M160 229.5h.1M160.6 225.4l-2.8-2.9a2.02 2.02 0 0 0-1.8 1.7l2.8 2.9"/>
<path d="M160.9 228.6l.4 .3M161.3 227.8l.8-.7 .9-.1a3.2 3.2 0 0 1-2.7 2.5l.2-.9zM161.4 238.2a1.62 1.62 0 0 1 1.7 .3M161.7 227.7l.5 .5M162.2 228.2l.3-.7h-.6l-.8 .8-.3 .7 .5-.1M162.2 228.2l-.9 .7M163 226.7a2.9 2.9 0 0 1-1.9 2.7l-.7 .3-.4-.2M163 226.7h.1M163 226.7l-1.5-1.5a3.6 3.6 0 0 0-3 2.8l1.5 1.5M163 226.7a3.5 3.5 0 0 0-3 2.8M163.1 238.5l2.6 2.8M163.4 237.7a1.08 1.08 0 0 0-1.2-.5 1.08 1.08 0 0 0-.8 1.1l2.9 3.1"/>
<path d="M163.4 237.7l2.7 2.7M163.4 237.7l-.3 .8M165.4 222.5l-4.9 2.8M167.1 225.5h.1M168 224.5l.4 .4M168.3 223.7l.9-.6 .8-.2a3.2 3.2 0 0 1-2.7 2.6l.1-.6zM168.5 234.1a1.55 1.55 0 0 1 1.6 .4M168.8 223.7l.4 .4M169.2 227.9l6.6 6.9M169.2 224.1l.3-.7-.5 .1-.9 .7-.3 .7h.6M169.2 224.1l-.8 .8M169.9 223.7v3.8l-21.4 12.4v4.6l-3.5 2"/>
<path d="M170 222.6a2.81 2.81 0 0 1-1.8 2.7l-.7 .3-.4-.1M170 222.6l-1.4-1.5a3.6 3.6 0 0 0-3 2.8l1.5 1.6M170 222.6a3.5 3.5 0 0 0-3 2.8l.1 .1M170.1 234.5l2.7 2.7M170.5 233.6a1.09 1.09 0 0 0-1.2-.5 1.09 1.09 0 0 0-.8 1.1l2.9 3.1M170.5 233.6l2.6 2.7M170.5 233.6l-.4 .9M171.4 237.3l-5.3 3.1M171.4 237.3l-.4 .9-5.3 3.1M173.1 236.3l-.3 .9M175.3 220.1l.4 .5M175.8 234.8l-2.7 1.5"/>
<path d="M175.8 234.8l-.4 .9-2.6 1.5M176.4 220.3a2.11 2.11 0 0 1-2.3 1.1M52.3 250.5l2.5 2.5-3-1.9zM53.6 252.2a1.71 1.71 0 0 1 1.9 2.3l-.1 .2a1.43 1.43 0 0 1-2-1.4zM53.8 251.9a1.9 1.9 0 0 0-.1 2 1.9 1.9 0 0 0 1.8 1M53.8 251.9l1.2-.8a2 2 0 0 1 1.8 3.1l-1.3 .7M53.8 251.9a1.99 1.99 0 0 1 1.7 3M53.9 253.1l.3 .8M54.4 252.8l-.5 .3M54.8 253l.3 .8-.3 .4-.6-.3M54.8 253l-.6-.3-.3 .4M55 253.4l-.8 .5"/>
<path d="M60 249.5l-.5-.1-3.4 2M60 249.5l.5 .5 .1 1-3.5 2.1M60 249.5l.5 .5 .2 .7M64.7 245.8a1.8 1.8 0 0 1 1.5 2.7 1.78 1.78 0 0 1-1.5-2.7zM64.7 245.5a1.94 1.94 0 0 0-.1 2.1 1.94 1.94 0 0 0 1.9 1M64.7 245.5l1.3-.7a2.02 2.02 0 0 1 1.7 3l-1.2 .8M64.7 245.5a2.02 2.02 0 0 1 1.8 3.1M64.8 246.8l.3 .8M64.8 246.8l.3-.5 .7 .4 .2 .8-.2 .4-.7-.3M65.4 246.5l-.6 .3M65.9 247.1l-.8 .5M69.4 243.7a8.5 8.5 0 0 1 4.8-9 11 11 0 0 1 9.4 2.6 27.2 27.2 0 0 1 10.5 21.6 7.3 7.3 0 0 1-5.8 7.4 11 11 0 0 1-7-1.9"/>
<path d="M69.6 245.9a28.5 28.5 0 0 0 9.9 17.3M70.9 243.1h-.5l-3.3 1.9M70.9 243.1l.7 .9v.6l-3.5 2.2M70.9 243.1l.6 .5 .1 .8M76.5 243.5a3.8 3.8 0 0 1 5.2-.3 13.5 13.5 0 0 1 6.2 11.7 3.5 3.5 0 0 1-5.3 3 12.6 12.6 0 0 1-6.8-13zM76.8 244.5a15.4 15.4 0 0 0 7.5 13.1M77.9 242.6a6.5 6.5 0 0 0-.7 6.9 12.4 12.4 0 0 0 7.3 8.1h2.1M92.1 256.1a.8 .8 0 0 1 1 .4 .8 .8 0 0 1-.2 1l-.6-.5zM101.8 252.7v2.1l1.2 1.6 1.5 .1M101.8 252.7l1.5 .1M101.9 253.2a1.57 1.57 0 0 1 2.1 1.1 1.08 1.08 0 0 1 .3 1.4 1.08 1.08 0 0 1-1.3 .5l-.8-.7a2.09 2.09 0 0 1-.3-2.3zM102.3 253.7a1.29 1.29 0 0 1 1.3 .6 1.29 1.29 0 0 1-.1 1.5 1.53 1.53 0 0 1-1.2-2.1z"/>
<path d="M103.1 253.7l-.3-.1a1.06 1.06 0 0 0-.2 1.3 1.06 1.06 0 0 0 1.2 .5l.1-.3M103.3 252.8l1.3 1.9M104.4 252.1l1.4 1.9M104.4 252.1a3.2 3.2 0 0 0-2.6 .6M104.4 252.1l-1.1 .7M104.6 254.7l-.1 1.8M105.8 254l-.2 1.8-1.1 .7M105.8 254l-1.2 .7M138.6 252.4l.7 .5 1.1 .2M138.8 249.3l-.6 1.3a2.1 2.1 0 0 0 2.2 2.5M140.1 248.5a1.46 1.46 0 0 0-1.4 1.3 1.46 1.46 0 0 0 1 1.6 1.67 1.67 0 0 0 2 .4 1.67 1.67 0 0 0 .9-1.8l-.3-.5M140.8 246.8l-1.3 2.8a1.32 1.32 0 0 0 .8 1.4 1.32 1.32 0 0 0 1.5-.4l1.3-2.8"/>
<path d="M140.9 246.7a1.29 1.29 0 0 1 1.5-.3 1.29 1.29 0 0 1 .7 1.5 1.29 1.29 0 0 1-1.6 .2 1.29 1.29 0 0 1-.6-1.4zM141.1 246.6a1.05 1.05 0 0 1 1.2-.2 1.05 1.05 0 0 1 .6 1.2 1.04 1.04 0 0 1-1.3 .2 1.04 1.04 0 0 1-.5-1.2zM142 252.2l10.1 12.2M142 252.2l2.6 2.5-.6 .5zM142.6 251l-.6 1.3a1.57 1.57 0 0 1-1.6 .8M145.4 246.3a2.13 2.13 0 0 0 1.1 2.5 2.13 2.13 0 0 0 2.6-.6l.5-1.3M145.7 248.3l.7 .5 1 .3M148.5 244a1.19 1.19 0 0 0 1.6-.3l-1.2 2.9a1.32 1.32 0 0 1-1.5 .3 1.32 1.32 0 0 1-.8-1.3M148.5 240.7l6.1 6.3M148.5 242l5.7 5.9M148.7 242.2h-.2M148.7 242.2l-.2 .1"/>
<path d="M149.4 245.4a1.5 1.5 0 0 1-.1 2 1.5 1.5 0 0 1-2 .1 2.26 2.26 0 0 1-1.5-1.4M150 243.5a1.02 1.02 0 0 1-1.5 .1M154.3 242.3a1.45 1.45 0 0 1 1.7 .3M154.6 247l-.4 .9M155.9 242.6l-.6 .4-.5-.1M156 242.6l2.6 2.8M156.4 241.7a1.09 1.09 0 0 0-1.3-.4 1.09 1.09 0 0 0-.7 1.1l2.8 3.1M156.4 241.7l2.6 2.8M156.4 241.7l-.4 .9M156.5 243.2l-1.1 .4M156.5 243.2l-.4 1.1M157.2 245.5l-2.6 1.5"/>
<path d="M157.2 245.5l-.4 .9-2.6 1.5M159 244.5l-.4 .9M164.3 241.4l11.8 13.4M164.3 241.4l2.6 2.4-.5 .5zM164.3 241.4l-5.3 3.1M164.3 241.4l-.4 .9-5.3 3.1M166.1 240.4l-.4 .9M64.5 271.2a1.43 1.43 0 0 1 2 1.4 .96 .96 0 0 1-.3 1.2 1.86 1.86 0 0 1-1.7-2.6zM64.7 270.9a1.99 1.99 0 0 0 1.7 3h.1M64.7 270.9l1.3-.8a2 2 0 0 1 1.7 3.1l-1.2 .7a2.02 2.02 0 0 0-1.8-3zM64.8 272.1l.3 .8M64.8 272.1l.3-.4 .7 .3 .2 .8-.2 .4-.7-.3"/>
<path d="M65.4 271.8l-.6 .3M65.9 272.4l-.8 .5M70.9 268.5l-.5-.1-3.3 1.9M70.9 268.5l.7 .8v.6l-3.5 2.2M70.9 268.5l.6 .5 .1 .7M75.5 264.9a1.43 1.43 0 0 1 1.9 1.3l-.1 1.1a1.7 1.7 0 0 1-1.9-2.2zM75.7 264.5a1.92 1.92 0 0 0-.1 2.1 1.92 1.92 0 0 0 1.8 .9M75.7 264.5l1.2-.7a2.05 2.05 0 0 1 1.8 3l-1.3 .7M75.7 264.5a2.02 2.02 0 0 1 1.7 3M75.8 265.8l.3 .8M75.8 265.8l.3-.5 .6 .4 .3 .8-.3 .4-.6-.3M76.3 265.5l-.5 .3"/>
<path d="M76.9 266.1l-.8 .5M81.9 262.1h-.5l-3.4 1.9M81.9 262.1l.5 .5 .1 1-3.5 2.1M81.9 262.1l.7 .8v.4M85.6 262.7a1.37 1.37 0 0 1 2.1 1.1 1.04 1.04 0 0 1 .4 1.1 1.04 1.04 0 0 1-1.1 .7 2.39 2.39 0 0 1-1.4-2.9zM86.5 262.5l.3 1.3 1.1 1.2"/>
<circle cx="366" cy="32.1" r="4.9"/>
<circle cx="330.4" cy="51.9" r="4.9"/>
<circle cx="275.2" cy="77.2" r="4.9"/>
<circle cx="178.1" cy="82.7" r="4.9"/>
<circle cx="234.7" cy="92.4" r="4.9"/>
<circle cx="209.1" cy="120.6" r="4.9"/>
<circle cx="395.4" cy="128.7" r="4.9"/>
<circle cx="163.7" cy="156.4" r="4.9"/>
<circle cx="349.7" cy="150.6" r="4.9"/>
<circle cx="310.6" cy="178.5" r="4.9"/>
<circle cx="50.8" cy="184.1" r="4.9"/>
<circle cx="50.8" cy="216.9" r="4.9"/>
<circle cx="247.5" cy="205.6" r="4.9"/>
<circle cx="27.8" cy="230.9" r="4.9"/>
<circle cx="200.1" cy="235.6" r="4.9"/>
<circle cx="179.4" cy="258.5" r="4.9"/>
<circle cx="155.2" cy="268.1" r="4.9"/>
</g>
<path d="M156.8 190.1a6.5 6.5 0 0 1 9.3-4.1 25 25 0 0 1 13.1 16.9 12.2 12.2 0 0 1-1.6 11.2 7.4 7.4 0 0 1-9.1 .3 25.4 25.4 0 0 1-12.2-22.3l.5-2" fill="none" stroke="#808080" stroke-width=".3" stroke-dasharray="30.5 1.3 1.3 1.3" stroke-dashoffset="7.5" stroke-linecap="butt"/>
<path d="M168 200.6l14-8.1" fill="none" stroke="#808080" stroke-width=".3" stroke-dasharray="30.5 1.3 1.3 1.3" stroke-dashoffset="24.3"/>
<path d="M264.8 144.7v-19.2" fill="none" stroke="#808080" stroke-width=".3" stroke-dasharray="30.5 1.3 1.3 1.3" stroke-dashoffset="22.8"/>
<path d="M264.8 144.7l19.3 11.1" fill="none" stroke="#808080" stroke-width=".3" stroke-dasharray="30.5 1.3 1.3 1.3" stroke-dashoffset="21.2"/>
<path d="M52.3 250.5l2.5 2.5-3-1.9zM70 233l2.5 2.6-3-2.1zM142 252.2l2.6 2.5-.6 .5zM164.3 241.4l2.6 2.4-.5 .5zM162.9 99.4l.6 .5-2.6 2.4zM175.8 203.1l2.4 2.6-.6 .5zM181.4 177.4l.5-.5 2.1 2.9zM225 176l2.5 2.6-.6 .5zM228.6 148l.6-.5 1.8 3.1zM249.9 116.5l.7-.4 1.6 3.2zM288.6 150.6l2.5 2.5-.6 .5zM298.2 113l.7-.5 1.6 3.2zM329.7 122.8l2.4 2.7-.6 .4zM378.5 53.5l.7-.4 1.5 3.2zM337.9 80.4l.7-.2 .6 3.5zM350.8 106l.7-.2 .9 3.4zM360.6 85.2l2.5 2.5-.6 .5zM354.2 100.2l3.2 1.7-.5 .6zM90.8 221.8l2.3 2.8-2.8-2.2z" fill="#000"/>
<g fill="none" stroke="#000" stroke-width=".3" stroke-dasharray="6.3 1.3 1.3 1.3 1.3 1.3">
<path d="M402.4 53.1l.2-.4M402.6 52.7l-.4-1-.8-.3M366.4 70.9l.2-.5M366.6 70.4l-.2-.9a1.1 1.1 0 0 0-1.3-.7M372.4 78.4l.2-.6M372.6 77.8l-.2-.9a1.1 1.1 0 0 0-1.3-.7M413.9 73l.2-.4M414.1 72.6l-.4-1-.8-.3M357.6 98.2l.3-.6M357.9 97.6l-.3-.8a1.1 1.1 0 0 0-1.2-.7M376.3 98.3l.3-.6M376.6 97.7l-.3-.8a1.1 1.1 0 0 0-1.2-.7"/>
<path d="M318.1 119.6h-.1M327.2 114.3l-.4 .2M248.3 159.9l-3.7 2.1M140.8 163.7l.3-.2M141.2 163.9l-.4-.2M222.8 168.9l-3.3 2M224.1 173.8l-2.3 1.4M229.9 170.5l-3 1.7M116.4 196.3h.1M116.4 196.2v.1M118.2 192.3l1.7-4M125.2 188.2l1.8-4"/>
<path d="M130 198.8v-.1M130 198.7l-.8 2M131 193.9h-.2M132.3 184.1l1.8-4M133.4 188.2l-2.4 5.7M134.1 180.1l1.3 1.4M137 194.7h.1M137.1 194.7l-1.7 3.9M137.9 189.9l-2.6-2.8M138 189.8l-.1 .1M140.1 180.6v.1M140.5 184.1l-2.5 5.7"/>
<path d="M143.4 189.7h-.1M144.1 190.6h.1M144.2 190.6l-1.7 3.9M145 185.8l-2.7-2.8M145.1 185.7l-.1 .1M147.6 180l-2.5 5.7M156.2 199.2l-.2 .3M156.3 199.3l-.1-.1M163.2 195.1l-.1 .3M163.4 195.3l-.2-.2M218.2 188.2h.1M107 205.8l-1 .9-.2 .7"/>
<path d="M107.6 205.7l-.6 .1M114.1 201.7l-1 .9-.2 .7M114.7 201.6l-.6 .1M116.8 219.8l-1.2 2.5M120.5 216l-.2-.6-.6-.4a.7 .7 0 0 0-.1 .9 .7 .7 0 0 0 .8 .3l.1-.2M142.5 204.3v-.9M142.6 204.4l-.1-.1M148.3 211.2l-.2 .4M149.1 203.3l-.1 .3M149.2 203.4l-.1-.1M154.6 208.8l-.7-.8M155.3 207.2l-.7 1.6"/>
<path d="M161.7 204.7l-.7-.8M162.4 203.1l-.7 1.6M163.6 218.8l-4.1-4.3M170.1 215.9l-1.8 1.1M170.2 205l-4.6 2.6M170.7 214.8l-4.2-4.4M174 202.8l-2.3 1.3M92.5 226.8l.2-.5h.4M93.7 226.9l-.5 .3M93.9 227.7l-.2 .4-.5-.1-.5-.5-.2-.7M104.8 230.5l.2-.4h.5M106 230.7l-.4 .3"/>
<path d="M106.3 231.5l-.2 .4-.5-.1-.6-.5-.2-.8M115.6 222.3l1.2 1.2M131.4 235l-.1-.6-.6-.4a.7 .7 0 0 0-.2 .9 .7 .7 0 0 0 .9 .3v-.2M152.4 237.3l-.5 1.1M156.6 222.9l-4.2-4.3M159.4 233.2l-.5 1.1M162.2 239.1l.9-2.1M163.1 237l-3.7-3.8M166.5 229.1l-.5 1.1M169.2 235l1-2.1M170.2 232.9l-3.7-3.8M60.5 250l4.2-2.4"/>
<path d="M102.4 254.1l.2-.4h.5M103.6 254.3l-.4 .3M103.9 255.1l-.2 .4-.5-.1-.6-.5-.2-.8M139.6 249.6a1.3 1.3 0 0 0 .7 1.4 1.3 1.3 0 0 0 1.5-.4M142 247.1l.8-1.9M146.6 245.6a1.31 1.31 0 0 0 .8 1.3 1.31 1.31 0 0 0 1.5-.4M149.1 243l.1-.3M152.3 249.5l1.1-2.4M154.8 242.9h.5l.6-.3M155.1 243.2l.9-2.1M156 241.1l-3.6-3.8M159.1 245.1l.3 .3"/>
<path d="M159.4 245.4l.3-.7M166.2 241l.3 .3M166.5 241.3l.3-.6M71.5 268.9l4.1-2.3"/>
</g>
<path d="M321.9 105.6a11.7 11.7 0 0 0 5.3 9.2M126.9 207.7l-31.5 18.2M139.3 211.5l-31.6 18.2M136.9 235.1l-31.6 18.2" fill="none" stroke="#000" stroke-width=".3" stroke-dasharray="6.3 1.3 1.3 1.3 1.3 1.3" stroke-dashoffset="4"/>
<path d="M141.1 163.5v14.3M119.9 188.3l10.1 10.5M127 184.2l10 10.5" fill="none" stroke="#000" stroke-width=".3" stroke-dasharray="6.3 1.3 1.3 1.3 1.3 1.3" stroke-dashoffset="2.3"/>
<path d="M141.1 184.3v15.3" fill="none" stroke="#000" stroke-width=".3" stroke-dasharray="6.3 1.3 1.3 1.3 1.3 1.3" stroke-dashoffset="1.9"/>
<path d="M141.2 142v21.9" fill="none" stroke="#000" stroke-width=".3" stroke-dasharray="6.3 1.3 1.3 1.3 1.3 1.3" stroke-dashoffset="4.9"/>
<path d="M135.8 176.2l-3.5 7.9M121.6 184.3l-3.5 8M128.7 180.2l-3.5 8" fill="none" stroke="#000" stroke-width=".3" stroke-dasharray="6.3 1.3 1.3 1.3 1.3 1.3" stroke-dashoffset="5.2"/>
<path d="M130.8 193.9l-9.2-9.6" fill="none" stroke="#000" stroke-width=".3" stroke-dasharray="6.3 1.3 1.3 1.3 1.3 1.3" stroke-dashoffset="2.9"/>
<path d="M235.9 161.4l-10.6 6.1M133.4 185.2l-4.7-5M140.5 181.1l-4.7-4.9M71.5 243.6l10.7-6.1M82.5 262.6l10.6-6.2" fill="none" stroke="#000" stroke-width=".3" stroke-dasharray="6.3 1.3 1.3 1.3 1.3 1.3" stroke-dashoffset="3.4"/>
<path d="M270.4 158l-52.2 30.2M137.6 183.8l6.5 6.8" fill="none" stroke="#000" stroke-width=".3" stroke-dasharray="6.3 1.3 1.3 1.3 1.3 1.3" stroke-dashoffset="4.8"/>
<path d="M110 210l6.8 7" fill="none" stroke="#000" stroke-width=".3" stroke-dasharray="6.3 1.3 1.3 1.3 1.3 1.3" stroke-dashoffset="4.6"/>
<path d="M330.4 90.3l-54.9 31.7M147.9 244.8l4.4 4.7" fill="none" stroke="#000" stroke-width=".3" stroke-dasharray="6.3 1.3 1.3 1.3 1.3 1.3" stroke-dashoffset="3.2"/>
<path d="M325.7 109.6l-9.2 5.2" fill="none" stroke="#000" stroke-width=".3" stroke-dasharray="6.3 1.3 1.3 1.3 1.3 1.3" stroke-dashoffset="4.2"/>
<path d="M312.6 103.8l-34.2 19.8M298.3 125.3l-12.1 7M324.1 123.7l-34.2 19.8" fill="none" stroke="#000" stroke-width=".3" stroke-dasharray="6.3 1.3 1.3 1.3 1.3 1.3" stroke-dashoffset="2.5"/>
<path d="M269.8 141.8l-8.7 5" fill="none" stroke="#000" stroke-width=".3" stroke-dasharray="6.3 1.3 1.3 1.3 1.3 1.3" stroke-dashoffset="4.5"/>
<path d="M254.3 150.8l-11.6 6.6" fill="none" stroke="#000" stroke-width=".3" stroke-dasharray="6.3 1.3 1.3 1.3 1.3 1.3" stroke-dashoffset="2.8"/>
<path d="M156 210.4l-5.1-5.3M163 206.3l-5-5.2M170.1 202.3l-5.1-5.3" fill="none" stroke="#000" stroke-width=".3" stroke-dasharray="6.3 1.3 1.3 1.3 1.3 1.3" stroke-dashoffset="5.9"/>
<path d="M152.4 218.6l3.6-8.2M159.5 214.5l3.5-8.2M166.5 210.4l3.6-8.1" fill="none" stroke="#000" stroke-width=".3" stroke-dasharray="6.3 1.3 1.3 1.3 1.3 1.3" stroke-dashoffset="5.1"/>
<path d="M84.2 236.3l47.1-27.2M95.1 255.3l47.1-27.2" fill="none" stroke="#000" stroke-width=".3" stroke-dasharray="6.3 1.3 1.3 1.3 1.3 1.3" stroke-dashoffset="1.4"/>
<path d="M84.2 236.3l36.1-20.9M95.1 255.3l36.2-20.9" fill="none" stroke="#000" stroke-width=".3" stroke-dasharray="6.3 1.3 1.3 1.3 1.3 1.3" stroke-dashoffset="1.3"/>
<path d="M84.2 236.3l35.7-20.6M95.1 255.3l35.8-20.7" fill="none" stroke="#000" stroke-width=".3" stroke-dasharray="6.3 1.3 1.3 1.3 1.3 1.3" stroke-dashoffset="1.6"/>
<path d="M377.9 66.1l-52.9 30.6M389.4 86l-52.9 30.6M124.5 231.3l-30.8 17.8" fill="none" stroke="#000" stroke-width=".3" stroke-dasharray="6.3 1.3 1.3 1.3 1.3 1.3" stroke-dashoffset="4.4"/>
<path d="M397.7 54.7l-6.5 3.8M409.2 74.6l-6.6 3.8M295 132.9l-6.7 3.9" fill="none" stroke="#000" stroke-width=".3" stroke-dasharray="6.3 1.3 1.3 1.3 1.3 1.3" stroke-dashoffset="5.7"/>
<path d="M389.4 59.5l-111 64.1M400.9 79.4l-111 64.1" fill="none" stroke="#000" stroke-width=".3" stroke-dasharray="6.3 1.3 1.3 1.3 1.3 1.3" stroke-dashoffset="2.6"/>
<path d="M218.2 188.2l-45.9 26.4" fill="none" stroke="#000" stroke-width=".3" stroke-dasharray="6.3 1.3 1.3 1.3 1.3 1.3" stroke-dashoffset="2.1"/>
<path d="M340.3 117.6l-50.5 29.2" fill="none" stroke="#000" stroke-width=".3" stroke-dasharray="6.3 1.3 1.3 1.3 1.3 1.3" stroke-dashoffset="-.6"/>
<path d="M260.5 130.6l-108.5 62.7" fill="none" stroke="#000" stroke-width=".3" stroke-dasharray="6.3 1.3 1.3 1.3 1.3 1.3" stroke-dashoffset="4.1"/>
<path d="M343.4 93.6l-65.8 38.1" fill="none" stroke="#000" stroke-width=".3" stroke-dasharray="6.3 1.3 1.3 1.3 1.3 1.3" stroke-dashoffset="3.3"/>
<path d="M272.8 134.4l-103.1 59.6" fill="none" stroke="#000" stroke-width=".3" stroke-dasharray="6.3 1.3 1.3 1.3 1.3 1.3" stroke-dashoffset=".8"/>
<g font-size="8.5">
<text x="292.2" y="250.8">cutting_unit (i = 1: 2)</text>
<text x="328.3" y="260.3">A3</text>
</g>
<g font-size="4.9">
<text x="2.5" y="6.2">Nr.</text>
<text x="55.5" y="6.2">Name</text>
<text x="114.6" y="6.2">Quantity</text>
<text x="4.6" y="13.3">1</text>
<text x="11.7" y="13.3">01_02_01-block</text>
<text x="123.3" y="13.3">1</text>
<text x="4.6" y="19.3">2</text>
<text x="11.7" y="19.3">01_02_02-counterplate</text>
<text x="123.3" y="19.3">1</text>
<text x="4.6" y="26.3">3</text>
<text x="11.7" y="26.3">01_02_03-milling_Cutter</text>
<text x="123.3" y="26.3">1</text>
<text x="4.6" y="33.2">4</text>
<text x="11.7" y="33.2">01_02_04-hopper</text>
<text x="123.3" y="33.2">1</text>
<text x="11.7" y="40.2">01_02_05-</text>
<text x="4.6" y="45.1">5</text>
<text x="11.7" y="45.1">deep_groove_ball_bearing_FAG6005_2Z-</text>
<text x="123.3" y="45.1">2</text>
<text x="11.7" y="50">DIN625-1</text>
<text x="4.6" y="57">6</text>
<text x="11.7" y="57">01_02_06-bearing_Ring</text>
<text x="123.3" y="57">1</text>
<text x="4.6" y="63.9">7</text>
<text x="11.7" y="63.9">01_02_07-sleeve_milling_cutter_gear</text>
<text x="123.3" y="63.9">1</text>
<text x="4.6" y="70.9">8</text>
<text x="11.7" y="70.9">01_02_08-bearing_sleeve_1</text>
<text x="123.3" y="70.9">1</text>
<text x="4.6" y="77.8">9</text>
<text x="11.7" y="77.8">01_02_09-bearing_sleeve_2</text>
<text x="123.3" y="77.8">1</text>
<text x="3.2" y="84.7">10</text>
<text x="11.7" y="84.7">01_02_10-shredder_end_cap</text>
<text x="123.3" y="84.7">1</text>
<text x="3.2" y="91.7">11</text>
<text x="11.7" y="91.7">01_02_11-clamping_flange</text>
<text x="123.3" y="91.7">1</text>
<text x="3.2" y="98.6">12</text>
<text x="11.7" y="98.6">01_02_12-cylinder_screw_M5x10-DIN912</text>
<text x="121.9" y="98.6">12</text>
<text x="3.2" y="105.6">13</text>
<text x="11.7" y="105.6">01_02_13-Cutter_head</text>
<text x="123.3" y="105.6">4</text>
<text x="3.2" y="111.7">14</text>
<text x="11.7" y="111.7">01_02_14-cylinder_screw_M4x12-DIN912</text>
<text x="123.3" y="111.7">8</text>
<text x="3.2" y="118.6">15</text>
<text x="11.7" y="118.6">01_02_15-cylinder_screw_M5x80-DIN912</text>
<text x="123.3" y="118.6">2</text>
<text x="3.2" y="125.6">16</text>
<text x="11.7" y="125.6">01_02_16-cylinder_screw_M5x100-DIN912</text>
<text x="123.3" y="125.6">2</text>
<text x="3.2" y="132.6">17</text>
<text x="11.7" y="132.6">01_02_17-nut_M5-DIN934</text>
<text x="123.3" y="132.6">4</text>
</g>
<g font-size="4.7">
<text x="364.7" y="33.7">8</text>
<text x="327.9" y="53.5">16</text>
<text x="273.9" y="78.8">7</text>
<text x="176.8" y="84.4">4</text>
<text x="233.4" y="94">2</text>
<text x="207.8" y="122.2">5</text>
<text x="392.8" y="130.3">15</text>
<text x="347.1" y="152.2">11</text>
<text x="162.4" y="158">3</text>
<text x="48.2" y="185.7">17</text>
<text x="309.4" y="180.1">2</text>
<text x="246.2" y="207.2">9</text>
<text x="48.2" y="218.5">10</text>
<text x="25.2" y="232.5">14</text>
<text x="198.8" y="237.2">6</text>
<text x="176.8" y="260.1">13</text>
<text x="152.7" y="269.7">12</text>
</g>
<text font-size="4.1" x="25" y="279.6">SOLIDWORKS Educational Product. For Instructional Use Only</text>
</svg>
